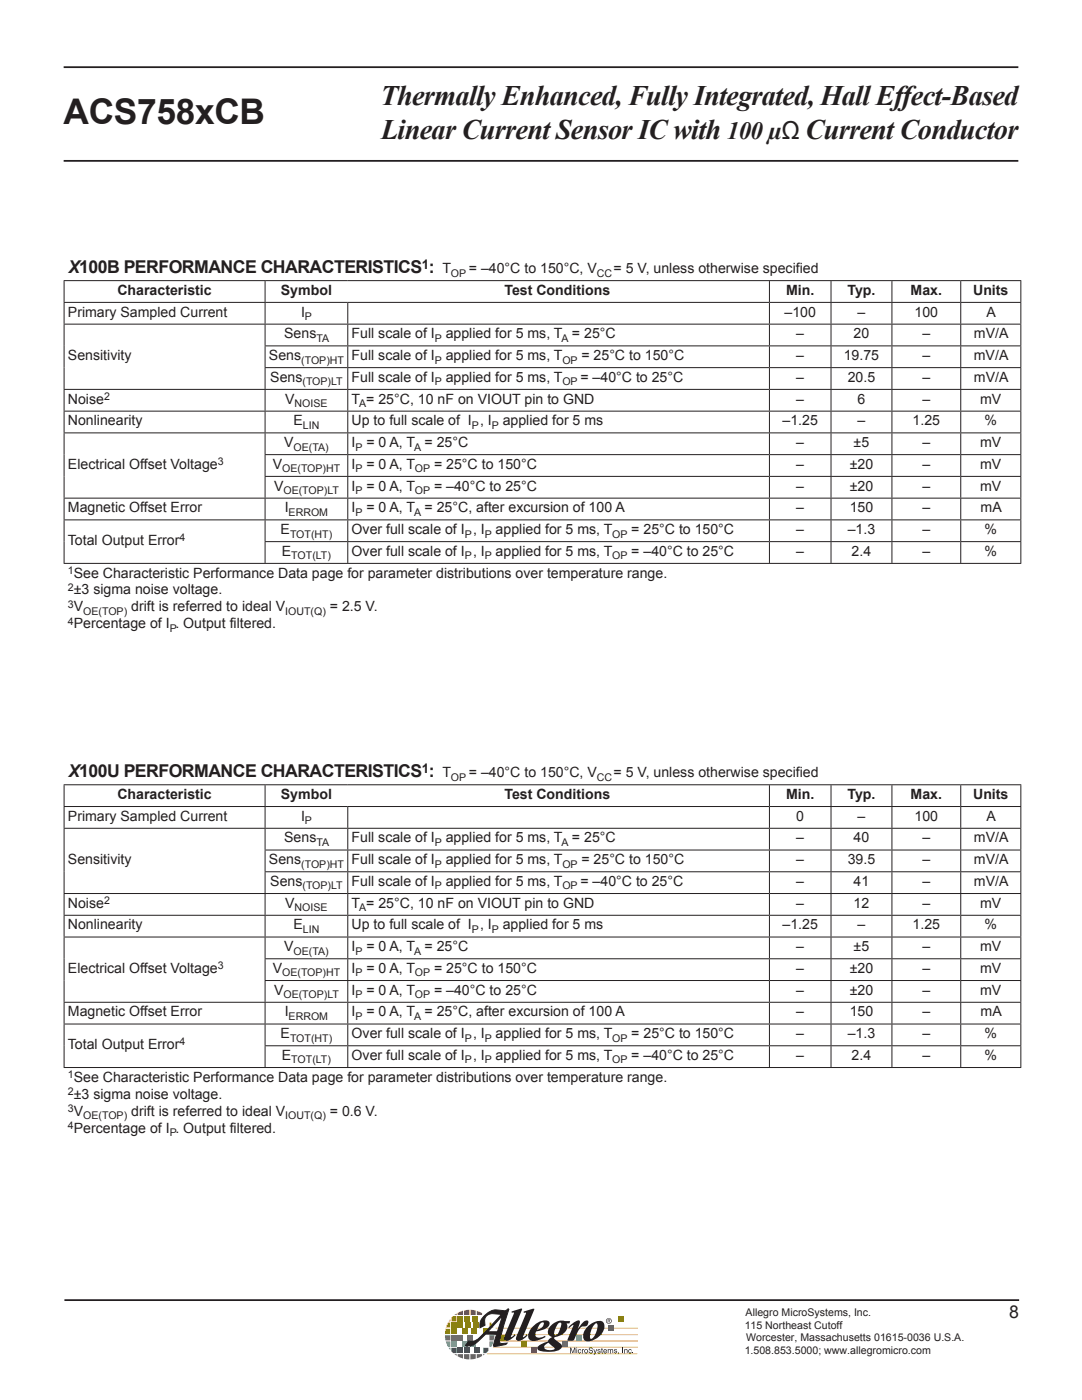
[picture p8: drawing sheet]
<svg xmlns="http://www.w3.org/2000/svg" width="216mm" height="279mm" viewBox="0 0 216 279" stroke-linecap="round" stroke-linejoin="round" font-family="sans-serif">
<path d="M12.7 13.4h190.5M12.7 32.1h190.5M12.9 259.5h190.5" fill="none" stroke="#231f20" stroke-width=".35"/>
<path d="M97.1 270.1h30M98.4 268.9h28.9M98.9 267.6h28.4" fill="none" stroke="#f99d33" stroke-width=".2"/>
<path d="M96.4 270.3h.3l-.3 .2z" fill="#593b97"/>
<path d="M89.9 263.2v.5h-.4z" fill="#f15a30"/>
<path d="M89.4 263.9h.5v1.1h-1z" fill="#f99d33"/>
<path d="M88.9 265.2h1v1h-1.1z" fill="#fff200"/>
<path d="M88.8 266.4h1.1v1.1h-1z" fill="#36b557"/>
<path d="M88.9 267.7h1v1.1a.75 .75 0 0 1-.9-.8z" fill="#00a6be"/>
<path d="M89.5 269h.4v.4z" fill="#0077c0"/>
<path d="M90.7 262.4l.4-.3v.3z" fill="#ed1556"/>
<path d="M90.1 263l.3-.4h.7v1.1h-1z" fill="#f15a30"/>
<path d="M90.1 263.9h1v1.1h-1z" fill="#f99d33"/>
<path d="M90.1 265.2h1v1h-1z" fill="#fff200"/>
<path d="M90.1 266.4h1v1.1h-1z" fill="#36b557"/>
<path d="M90.1 267.7h1v1.1h-1z" fill="#00a6be"/>
<path d="M90.1 269h1v1h-.7l-.3-.3z" fill="#0077c0"/>
<path d="M90.6 270.3h.5v.3z" fill="#593b97"/>
<path d="M91.3 262l1.1-.4v.8h-1.1z" fill="#ed1556"/>
<path d="M91.3 262.6h1.1v1.1h-1.1z" fill="#f15a30"/>
<path d="M91.3 263.9h1.1v1.1h-1.1z" fill="#f99d33"/>
<path d="M92.2 265.2h1.1v1h-1.1z" fill="#fff200"/>
<path d="M91.3 266.4h1.1v1.1h-1.1z" fill="#36b557"/>
<path d="M92.2 267.7h1.1v1.1h-1.1z" fill="#00a6be"/>
<path d="M91.3 269h1.1v1h-1.1z" fill="#0077c0"/>
<path d="M91.3 270.3h1.1v.8l-1.1-.4z" fill="#593b97"/>
<path d="M92.6 261.5l1.1-.1v1h-1.1z" fill="#ed1556"/>
<path d="M92.6 262.6h1.1v1.1h-1.1z" fill="#f15a30"/>
<path d="M92.9 263.9h1.1v1.1h-1.1z" fill="#f99d33"/>
<path d="M94.1 265.2h1.1v1h-1.1z" fill="#fff200"/>
<path d="M93.3 266.4h1.1v1.1h-1.1z" fill="#36b557"/>
<path d="M93.9 267.7h1.1v1.1h-1.1z" fill="#00a6be"/>
<path d="M92.6 269h1.1v1h-1.1z" fill="#0077c0"/>
<path d="M92.6 270.3h1.1v1l-1.1-.1z" fill="#593b97"/>
<path d="M93.9 261.4l1 .1v.9h-1z" fill="#ed1556"/>
<path d="M94.3 262.6h1v1.1h-1z" fill="#f15a30"/>
<path d="M96.5 265.2h1.1v1h-1.1z" fill="#fff200"/>
<path d="M94.7 269h1v1h-1z" fill="#0077c0"/>
<g fill="#593b97">
<path d="M93.9 270.3h1v.8l-1 .2z"/>
<path d="M95.1 270.3h1.1v.3l-1.1 .5z"/>
</g>
<path d="M94.5 263.9h1.1v1.1h-1.1z" fill="#f99d33"/>
<path d="M96.4 269h1.1a1.02 1.02 0 0 1-.5 1h-.6z" fill="#0077c0"/>
<path d="M97.7 263.9h.3l.5 1.1h-.8z" fill="#f99d33"/>
<path d="M97.7 266.4h1l-.2 1.1h-.8z" fill="#36b557"/>
<path d="M97.7 267.7h.8l-.1 .3a.76 .76 0 0 1-.7 .8z" fill="#00a6be"/>
<path d="M95.1 261.6l1.1 .5v.3h-1.1z" fill="#ed1556"/>
<path d="M99.8 266.4h1.1v1.1h-1.1z" fill="#fff200"/>
<path d="M106.1 269h1.1v1h-1.1z" fill="#ed1556"/>
<path d="M112.3 267.7h1v1.1h-1z" fill="#36b557"/>
<path d="M115 266.4h1.1v1.1h-1.1z" fill="#00a6be"/>
<path d="M123.3 262.7h1.1v1h-1.1z" fill="#f15a30"/>
<path d="M104 267.7h1.1v1.1h-1.1z" fill="#f99d33"/>
<g fill="#231f20">
<path d="M113.8 269h.2l.3 .9 .3-.9h.2v1.1h-.1v-1l-.3 1h-.2l-.3-1v1h-.1z"/>
<path d="M115.5 269.3h.4l.1 .2-.2-.1a.27 .27 0 0 0-.4 .2 .27 .27 0 0 0 .4 .3l.2-.1-.1 .1a.34 .34 0 0 1-.6 0z"/>
<path d="M116.1 269.3l.2 .1 .2-.2-.2 .4v.5h-.2z"/>
<path d="M117.6 269h.5l.2 .3-.4-.2-.3 .2 .7 .3a.42 .42 0 0 1-.4 .5 .42 .42 0 0 1-.5-.4l.5 .3 .3-.2-.6-.3-.1-.2z"/>
<path d="M118.4 269.3h.2l.2 .6 .2-.6h.1l-.4 1.1h-.2l.2-.3z"/>
<path d="M119.3 269.3l.2-.1 .3 .2-.4 .1 .4 .2-.1 .3-.5-.1v-.1l.3 .2 .2-.2-.4-.2z"/>
<path d="M120 269l.3 .3-.1 .1 .1 .7-.2-.1-.1-.6h-.1z"/>
<path d="M121.3 269.3l.1 .1 .8-.1 .1 .8h-.1v-.6l-.1-.1-.2 .2v.5h-.2l-.1-.7-.2 .2v.5h-.1z"/>
<path d="M122.6 269.3l.2-.1 .3 .2-.5 .1 .5 .2-.1 .3-.5-.1v-.1l.3 .2 .2-.2-.4-.2z"/>
<path d="M123.3 269.9h.2l-.2 .4z"/>
<path d="M124.2 269h.1v1.1h-.1z"/>
<path d="M124.6 269.3h.6v.8h-.1l-.1-.7h-.1l-.2 .2v.5h-.1z"/>
<path d="M125.5 269.3h.4l.1 .2-.1-.1a.27 .27 0 0 0-.4 .2 .27 .27 0 0 0 .3 .3l.2-.1v.1a.34 .34 0 0 1-.6 0z"/>
<path d="M126.2 269.9h.2v.2h-.2z"/>
<path d="M115 269.3v.8h.2v-.8zM115 269v.1h.2v-.1z"/>
<path d="M116.6 269.7a.4 .4 0 0 0 .8 0 .4 .4 0 0 0-.8 0zM116.7 269.7a.3 .3 0 0 1 .6 0 .3 .3 0 0 1-.6 0z"/>
<path d="M120.6 269.3a.42 .42 0 0 0-.2 .6 .42 .42 0 0 0 .6 .1l.1-.2-.3 .2-.3-.3h.6v-.2l-.1-.2zM120.6 269.4h.3l.1 .2h-.5z"/>
</g>
<path d="M98.9 265.1h28.4M99.1 266.3l28.2 .1" fill="none" stroke="#f99d33" stroke-width=".2"/>
<g fill="#231f20">
<path d="M102.1 261.7l1.8-.5 .3 .1-2.3 5.5 .8-.5 .2 .2a1.94 1.94 0 0 1-2.2 1l-.1-.6 1.9-4.8v-.1h-.4z"/>
<path d="M104.5 261.7l1.9-.5 .2 .1-2.3 5.6 .8-.6 .2 .2-1 .8a.92 .92 0 0 1-1.3 .1v-.6l1.9-4.6v-.3l-.4 .1z"/>
<path d="M106.4 264.6a2.45 2.45 0 0 1 3.2-.8 1.36 1.36 0 0 1-1.3 1.6l-1.3 .3 .1-.3a1.31 1.31 0 0 0 1.4-1.5 1.17 1.17 0 0 0-1.2 1.1 1.76 1.76 0 0 0-.3 1.8 1.75 1.75 0 0 0 1.8-.2v.2a3.8 3.8 0 0 1-2.9 .7 1.37 1.37 0 0 1-.1-2z"/>
<path d="M113.4 264.9l1.1-1a.88 .88 0 0 1 1.2-.2l-.4 1.6 1-1.4 .5-.3h.5a.82 .82 0 0 1-.1 .9 .82 .82 0 0 1-1 .2 4.9 4.9 0 0 0-1.6 2.7l-.6 .2-.8-.2 1.2-2.9-.8 .5z"/>
<path d="M117.2 264.8l.7-.6 1-.4v.3a3.2 3.2 0 0 0-1.1 3.1h.2a3.1 3.1 0 0 0 1.1-3.1h-.2v-.3a1.11 1.11 0 0 1 1.3-.1 1.11 1.11 0 0 1 .4 1.3 3.5 3.5 0 0 1-3.7 2.6 1.66 1.66 0 0 1 0-2.5z"/>
<path d="M110 264.4l.7-.4 .8-.4 .1 .4-.3 .3a3.1 3.1 0 0 0-.6 2.2h.1a1.5 1.5 0 0 0 1-1.4l.2-1-.2-.1h-.2l-.1-.4 2.3 .1-.2 .4h-.5a1.89 1.89 0 0 1-1.5 2.5l-.9 .3a.41 .41 0 0 0 .3 .6l.9 .7 .2 .4a1.83 1.83 0 0 1-2.1 1.2l-1.5-.1a1.2 1.2 0 0 1-1.3-.5 2.03 2.03 0 0 1 1.8-1.4l.3-.1 .1 .3-.2 .1a.67 .67 0 0 0-.6 .8 .67 .67 0 0 0 .8 .5h.7a.46 .46 0 0 0 .6-.3l-.7-.6a.77 .77 0 0 1-.3-1.3l.5-.4a1.15 1.15 0 0 1-.9-.8 1.15 1.15 0 0 1 .4-1.2z"/>
</g>
<path d="M100.2 262.6l-.9 3.2h-2zM96.7 262.6l-.8 1-.1 1.4 1-.5a1.63 1.63 0 0 1 1.5-2.3l1.8 .1-4.6 4.9a2.14 2.14 0 0 1-2 .5l-.6 .8a2.43 2.43 0 0 0 2.5-.8l1.5-1.4h2.2l-.7 2.2 .1 .2 2.4-.4 .3-.3-1.3 .1-.2-.3 .8-3.4 1-3.1-.1-.1-.7 .4a3.9 3.9 0 0 0-3 .2z" fill-rule="evenodd" fill="#231f20"/>
<path d="M96.7 262.6l1-.8a2.58 2.58 0 0 1 2-.3l1 .1 .7-.4 .1 .1-1 3.1-.8 3.4 .2 .3 1.3-.1-.3 .3-2.4 .4-.1-.2 .7-2.2h-2.2a8.8 8.8 0 0 1-2.6 2.1l-.8 .2-.6-.1 .6-.8a2.32 2.32 0 0 0 2.3-.9l4.3-4.5a3.1 3.1 0 0 0-3 .3 2.05 2.05 0 0 0-.3 1.9l-1 .5 .1-1.4zM100.2 262.6l-.9 3.2h-2z" fill="none" stroke="#231f20" stroke-width=".2"/>
<path d="M121.4 264.6h1.1v1h-1.1z" fill="#593b97"/>
<path d="M120.9 263.6a.6 .6 0 0 0 1.2 0 .6 .6 0 0 0-1.2 0zM121 263.6a.5 .5 0 0 1 1 0 .5 .5 0 0 1-1 0zM121.3 263.3v.6l.1-.2 .4 .2-.2-.2 .1-.2v-.2zM121.4 263.4h.2v.2h-.2z" fill-rule="evenodd" fill="#231f20"/>
<g fill="none" stroke="#231f20" stroke-width=".2">
<path d="M12.7 56h191.1M12.8 56.1v4.2M52.9 56.1v4.2M153.5 56.1v4.2M165.8 56.1v4.2M178 56.1v4.2M191.7 56.1v4.2M203.7 56.1v4.2M12.7 60.3h191.1M12.8 60.4v4.2M12.8 64.8v12.8M12.8 77.8v4.2"/>
<path d="M52.9 60.4v4.2M52.9 64.8v4.1M52.9 69.1v4.2M52.9 73.5v4.1M52.9 77.8v4.2M69.4 60.4v4.2M69.4 64.8v4.1M69.4 69.1v4.2M69.4 73.5v4.1M69.4 77.8v4.2M153.5 64.8v4.1M153.5 69.1v4.2"/>
<path d="M153.5 73.5v4.1M153.5 77.8v4.2M153.5 60.4v4.2M165.8 64.8v4.1M165.8 69.1v4.2M165.8 73.5v4.1M165.8 77.8v4.2M165.8 60.4v4.2M178 64.8v4.1M178 69.1v4.2M178 73.5v4.1M178 77.8v4.2"/>
<path d="M178 60.4v4.2M191.7 64.8v4.1M191.7 69.1v4.2M191.7 73.5v4.1M191.7 77.8v4.2M191.7 60.4v4.2M203.7 64.8v4.1M203.7 69.1v4.2M203.7 73.5v4.1M203.7 77.8v4.2M203.7 60.4v4.2M203.8 69h-151"/>
<path d="M203.8 73.4h-151M203.8 77.7h-191.1M203.8 64.7h-191.1M12.8 86.5v12.8M12.8 99.5v4.2M12.8 82.1v4.2M52.8 90.7h151M52.8 95.1h151M52.9 86.5v4.1M52.9 90.8v4.2M52.9 95.2v4.1M52.9 99.5v4.2"/>
<path d="M52.9 82.1v4.2M69.4 86.5v4.1M69.4 90.8v4.2M69.4 95.2v4.1M69.4 99.5v4.2M69.4 82.1v4.2M153.5 86.5v4.1M153.5 90.8v4.2M153.5 95.2v4.1M153.5 82.1v4.2M153.5 99.5v4.2M165.8 86.5v4.1"/>
<path d="M165.8 90.8v4.2M165.8 95.2v4.1M165.8 82.1v4.2M165.8 99.5v4.2M178 86.5v4.1M178 90.8v4.2M178 95.2v4.1M178 82.1v4.2M178 99.5v4.2M191.7 86.5v4.1M191.7 90.8v4.2M191.7 95.2v4.1"/>
<path d="M191.7 99.5v4.2M191.7 82.1v4.2M203.7 82.1v4.2M203.7 86.5v4.1M203.7 90.8v4.2M203.7 95.2v4.1M203.7 99.5v4.2M203.8 99.4h-191.1M203.8 86.4h-191.1M203.8 82.1h-191.1M12.7 112.4h191.1M12.8 103.8v8.5"/>
<path d="M52.9 103.8v4.2M52.9 108.2v4.1M69.4 103.8v4.2M69.4 108.2v4.1M153.5 103.8v4.2M153.5 108.2v4.1M165.8 103.8v4.2M165.8 108.2v4.1M178 103.8v4.2M178 108.2v4.1M191.7 103.8v4.2M191.7 108.2v4.1"/>
<path d="M203.7 103.8v4.2M203.7 108.2v4.1M203.8 103.8h-191.1M203.8 108.1h-151M12.7 156.6h191.1M12.8 156.7v4.2M52.9 156.7v4.2M153.5 156.7v4.2M165.8 156.7v4.2M178 156.7v4.2M191.7 156.7v4.2M203.7 156.7v4.2"/>
<path d="M12.7 165.3h191.1M12.7 178.3h191.1M12.8 161v4.2M12.8 165.4v12.8M12.8 178.4v4.2M52.8 169.6h151M52.8 174h151M52.9 161v4.2M52.9 165.4v4.2M52.9 169.7v4.2M52.9 174.1v4.1M52.9 178.4v4.2"/>
<path d="M69.4 161v4.2M69.4 165.4v4.2M69.4 169.7v4.2M69.4 174.1v4.1M69.4 178.4v4.2M153.5 165.4v4.2M153.5 169.7v4.2M153.5 174.1v4.1M153.5 178.4v4.2M153.5 161v4.2M165.8 165.4v4.2M165.8 169.7v4.2"/>
<path d="M165.8 174.1v4.1M165.8 178.4v4.2M165.8 161v4.2M178 165.4v4.2M178 169.7v4.2M178 174.1v4.1M178 178.4v4.2M178 161v4.2M191.7 165.4v4.2M191.7 169.7v4.2M191.7 174.1v4.1M191.7 178.4v4.2"/>
<path d="M191.7 161v4.2M203.7 165.4v4.2M203.7 169.7v4.2M203.7 174.1v4.1M203.7 178.4v4.2M203.7 161v4.2M203.8 161h-191.1M12.7 187h191.1M12.7 182.7h191.1M12.8 187.1v12.8M12.8 182.8v4.1M52.8 195.7h151"/>
<path d="M52.9 187.1v4.2M52.9 191.4v4.2M52.9 195.8v4.1M52.9 182.8v4.1M69.4 187.1v4.2M69.4 191.4v4.2M69.4 195.8v4.1M69.4 182.8v4.1M153.5 187.1v4.2M153.5 191.4v4.2M153.5 195.8v4.1M153.5 182.8v4.1"/>
<path d="M165.8 187.1v4.2M165.8 191.4v4.2M165.8 195.8v4.1M165.8 182.8v4.1M178 187.1v4.2M178 191.4v4.2M178 195.8v4.1M178 182.8v4.1M191.7 187.1v4.2M191.7 191.4v4.2M191.7 195.8v4.1M191.7 182.8v4.1"/>
<path d="M203.7 182.8v4.1M203.7 187.1v4.2M203.7 191.4v4.2M203.7 195.8v4.1M203.8 191.3h-151M12.7 213h191.1M12.7 200h191.1M12.7 204.4h191.1M12.8 200.1v4.2M12.8 204.5v8.5M52.8 208.7h151M52.9 200.1v4.2"/>
<path d="M52.9 204.5v4.1M52.9 208.8v4.2M69.4 200.1v4.2M69.4 204.5v4.1M69.4 208.8v4.2M153.5 204.5v4.1M153.5 208.8v4.2M153.5 200.1v4.2M165.8 204.5v4.1M165.8 208.8v4.2M165.8 200.1v4.2M178 204.5v4.1"/>
<path d="M178 208.8v4.2M178 200.1v4.2M191.7 200.1v4.2M191.7 204.5v4.1M191.7 208.8v4.2M203.7 200.1v4.2M203.7 204.5v4.1M203.7 208.8v4.2"/>
</g>
<text font-size="7.1" fill="#231f20" x="12.7" y="24.8">ACS758xCB</text>
<g font-size="5.6" fill="#231f20">
<text x="75.9" y="21">Thermally Enhanced, Fully Integrated, Hall Effect-Based</text>
<text x="76" y="27.8">Linear Current Sensor IC with</text>
<text x="160.8" y="27.8">Current Conductor</text>
</g>
<text font-size="4.9" fill="#231f20" x="145" y="27.8">100 μΩ</text>
<g font-size="3.5" fill="#231f20">
<text x="13.5" y="54.5">X100B PERFORMANCE CHARACTERISTICS :</text>
<text x="13.5" y="155.1">X100U PERFORMANCE CHARACTERISTICS :</text>
<text x="201.4" y="263.1">8</text>
</g>
<g font-size="2.8" fill="#231f20">
<text x="23.4" y="58.8">Characteristic</text>
<text x="56" y="58.8">Symbol</text>
<text x="88.3" y="54.5">T</text>
<text x="93.5" y="54.5">= –40°C to 150°C, V</text>
<text x="100.7" y="58.8">Test Conditions</text>
<text x="122.4" y="54.5">= 5 V, unless otherwise specified</text>
<text x="156.9" y="58.8">Min.</text>
<text x="169.1" y="58.8">Typ.</text>
<text x="181.7" y="58.8">Max.</text>
<text x="194.2" y="58.8">Units</text>
<text x="13.5" y="63.2">Primary Sampled Current</text>
<text x="60.1" y="63.2">I</text>
<text x="156.5" y="63.2">–100</text>
<text x="171.1" y="63.2">–</text>
<text x="182.5" y="63.2">100</text>
<text x="196.8" y="63.2">A</text>
<text x="13.5" y="71.8">Sensitivity</text>
<text x="53.7" y="71.8">Sens</text>
<text x="56.7" y="67.5">Sens</text>
<text x="70.2" y="67.5">Full scale of I</text>
<text x="70.2" y="71.8">Full scale of I</text>
<text x="88.9" y="67.5">applied for 5 ms, T = 25°C</text>
<text x="88.9" y="71.8">applied for 5 ms, T</text>
<text x="116" y="71.8">= 25°C to 150°C</text>
<text x="158.9" y="71.8">–</text>
<text x="158.9" y="67.5">–</text>
<text x="168.4" y="71.8">19.75</text>
<text x="170.3" y="67.5">20</text>
<text x="184.1" y="71.8">–</text>
<text x="184.1" y="67.5">–</text>
<text x="194.3" y="71.8">mV/A</text>
<text x="194.3" y="67.5">mV/A</text>
<text x="53.9" y="76.2">Sens</text>
<text x="70.2" y="76.2">Full scale of I</text>
<text x="88.9" y="76.2">applied for 5 ms, T</text>
<text x="115.8" y="76.2">= –40°C to 25°C</text>
<text x="158.9" y="76.2">–</text>
<text x="169.1" y="76.2">20.5</text>
<text x="184.1" y="76.2">–</text>
<text x="194.3" y="76.2">mV/A</text>
<text x="13.5" y="80.5">Noise</text>
<text x="56.9" y="80.5">V</text>
<text x="70.2" y="80.5">T = 25°C, 10 nF on VIOUT pin to GND</text>
<text x="158.9" y="80.5">–</text>
<text x="171.1" y="80.5">6</text>
<text x="184.1" y="80.5">–</text>
<text x="195.6" y="80.5">mV</text>
<text x="13.5" y="84.9">Nonlinearity</text>
<text x="56.7" y="89.2">V</text>
<text x="58.6" y="84.9">E</text>
<text x="70.2" y="84.9">Up to full scale of I , I</text>
<text x="70.2" y="89.2">I</text>
<text x="73.1" y="89.2">= 0 A, T = 25°C</text>
<text x="100.3" y="84.9">applied for 5 ms</text>
<text x="156.1" y="84.9">–1.25</text>
<text x="158.9" y="89.2">–</text>
<text x="170.3" y="89.2">±5</text>
<text x="171.1" y="84.9">–</text>
<text x="182.1" y="84.9">1.25</text>
<text x="184.1" y="89.2">–</text>
<text x="195.6" y="89.2">mV</text>
<text x="196.4" y="84.9">%</text>
<text x="13.5" y="93.5">Electrical Offset Voltage</text>
<text x="54.4" y="93.5">V</text>
<text x="70.2" y="93.5">I</text>
<text x="73.1" y="93.5">= 0 A, T</text>
<text x="86.6" y="93.5">= 25°C to 150°C</text>
<text x="158.9" y="93.5">–</text>
<text x="169.6" y="93.5">±20</text>
<text x="184.1" y="93.5">–</text>
<text x="195.6" y="93.5">mV</text>
<text x="54.7" y="97.9">V</text>
<text x="70.2" y="97.9">I</text>
<text x="73.1" y="97.9">= 0 A, T</text>
<text x="86.6" y="97.9">= –40°C to 25°C</text>
<text x="158.9" y="97.9">–</text>
<text x="169.6" y="97.9">±20</text>
<text x="184.1" y="97.9">–</text>
<text x="195.6" y="97.9">mV</text>
<text x="13.5" y="102.2">Magnetic Offset Error</text>
<text x="56" y="106.6">E</text>
<text x="56.8" y="102.2">I</text>
<text x="70.2" y="102.2">I</text>
<text x="70.2" y="106.6">Over full scale of I , I</text>
<text x="73.1" y="102.2">= 0 A, T = 25°C, after excursion of 100 A</text>
<text x="98.9" y="106.6">applied for 5 ms, T</text>
<text x="126" y="106.6">= 25°C to 150°C</text>
<text x="158.9" y="102.2">–</text>
<text x="158.9" y="106.6">–</text>
<text x="169.2" y="106.6">–1.3</text>
<text x="169.5" y="102.2">150</text>
<text x="184.1" y="102.2">–</text>
<text x="184.1" y="106.6">–</text>
<text x="195.7" y="102.2">mA</text>
<text x="196.4" y="106.6">%</text>
<text x="13.5" y="108.7">Total Output Error</text>
<text x="56.2" y="110.9">E</text>
<text x="70.2" y="110.9">Over full scale of I , I</text>
<text x="98.9" y="110.9">applied for 5 ms, T</text>
<text x="126" y="110.9">= –40°C to 25°C</text>
<text x="158.9" y="110.9">–</text>
<text x="169.9" y="110.9">2.4</text>
<text x="184.1" y="110.9">–</text>
<text x="196.4" y="110.9">%</text>
<text x="14.7" y="115.3">See Characteristic Performance Data page for parameter distributions over temperature range.</text>
<text x="14.7" y="118.6">±3 sigma noise voltage.</text>
<text x="14.7" y="122">V</text>
<text x="14.7" y="125.4">Percentage of I . Output filtered.</text>
<text x="26.2" y="122">drift is referred to ideal V</text>
<text x="65.8" y="122">= 2.5 V.</text>
<text x="88.3" y="155.1">T</text>
<text x="93.5" y="155.1">= –40°C to 150°C, V</text>
<text x="122.4" y="155.1">= 5 V, unless otherwise specified</text>
<text x="23.4" y="159.4">Characteristic</text>
<text x="56" y="159.4">Symbol</text>
<text x="100.7" y="159.4">Test Conditions</text>
<text x="156.9" y="159.4">Min.</text>
<text x="169.1" y="159.4">Typ.</text>
<text x="181.7" y="159.4">Max.</text>
<text x="194.2" y="159.4">Units</text>
<text x="13.5" y="163.8">Primary Sampled Current</text>
<text x="60.1" y="163.8">I</text>
<text x="158.9" y="163.8">0</text>
<text x="171.1" y="163.8">–</text>
<text x="182.5" y="163.8">100</text>
<text x="196.8" y="163.8">A</text>
<text x="13.5" y="172.5">Sensitivity</text>
<text x="53.7" y="172.5">Sens</text>
<text x="56.7" y="168.1">Sens</text>
<text x="70.2" y="168.1">Full scale of I</text>
<text x="70.2" y="172.5">Full scale of I</text>
<text x="88.9" y="168.1">applied for 5 ms, T = 25°C</text>
<text x="88.9" y="172.5">applied for 5 ms, T</text>
<text x="116" y="172.5">= 25°C to 150°C</text>
<text x="158.9" y="172.5">–</text>
<text x="158.9" y="168.1">–</text>
<text x="169.2" y="172.5">39.5</text>
<text x="170.3" y="168.1">40</text>
<text x="184.1" y="172.5">–</text>
<text x="184.1" y="168.1">–</text>
<text x="194.3" y="172.5">mV/A</text>
<text x="194.3" y="168.1">mV/A</text>
<text x="53.9" y="176.8">Sens</text>
<text x="70.2" y="176.8">Full scale of I</text>
<text x="88.9" y="176.8">applied for 5 ms, T</text>
<text x="115.8" y="176.8">= –40°C to 25°C</text>
<text x="158.9" y="176.8">–</text>
<text x="170.3" y="176.8">41</text>
<text x="184.1" y="176.8">–</text>
<text x="194.3" y="176.8">mV/A</text>
<text x="13.5" y="181.1">Noise</text>
<text x="13.5" y="185.5">Nonlinearity</text>
<text x="56.9" y="181.1">V</text>
<text x="58.6" y="185.5">E</text>
<text x="70.2" y="181.1">T = 25°C, 10 nF on VIOUT pin to GND</text>
<text x="70.2" y="185.5">Up to full scale of I , I</text>
<text x="100.3" y="185.5">applied for 5 ms</text>
<text x="156.1" y="185.5">–1.25</text>
<text x="158.9" y="181.1">–</text>
<text x="170.3" y="181.1">12</text>
<text x="171.1" y="185.5">–</text>
<text x="182.1" y="185.5">1.25</text>
<text x="184.1" y="181.1">–</text>
<text x="195.6" y="181.1">mV</text>
<text x="196.4" y="185.5">%</text>
<text x="56.7" y="189.8">V</text>
<text x="70.2" y="189.8">I</text>
<text x="73.1" y="189.8">= 0 A, T = 25°C</text>
<text x="158.9" y="189.8">–</text>
<text x="170.3" y="189.8">±5</text>
<text x="184.1" y="189.8">–</text>
<text x="195.6" y="189.8">mV</text>
<text x="13.5" y="194.2">Electrical Offset Voltage</text>
<text x="54.4" y="194.2">V</text>
<text x="70.2" y="194.2">I</text>
<text x="73.1" y="194.2">= 0 A, T</text>
<text x="86.6" y="194.2">= 25°C to 150°C</text>
<text x="158.9" y="194.2">–</text>
<text x="169.6" y="194.2">±20</text>
<text x="184.1" y="194.2">–</text>
<text x="195.6" y="194.2">mV</text>
<text x="13.5" y="202.8">Magnetic Offset Error</text>
<text x="54.7" y="198.5">V</text>
<text x="56.8" y="202.8">I</text>
<text x="70.2" y="198.5">I</text>
<text x="70.2" y="202.8">I</text>
<text x="73.1" y="198.5">= 0 A, T</text>
<text x="73.1" y="202.8">= 0 A, T = 25°C, after excursion of 100 A</text>
<text x="86.6" y="198.5">= –40°C to 25°C</text>
<text x="158.9" y="202.8">–</text>
<text x="158.9" y="198.5">–</text>
<text x="169.5" y="202.8">150</text>
<text x="169.6" y="198.5">±20</text>
<text x="184.1" y="202.8">–</text>
<text x="184.1" y="198.5">–</text>
<text x="195.6" y="198.5">mV</text>
<text x="195.7" y="202.8">mA</text>
<text x="13.5" y="209.4">Total Output Error</text>
<text x="56" y="207.2">E</text>
<text x="70.2" y="207.2">Over full scale of I , I</text>
<text x="98.9" y="207.2">applied for 5 ms, T</text>
<text x="126" y="207.2">= 25°C to 150°C</text>
<text x="158.9" y="207.2">–</text>
<text x="169.2" y="207.2">–1.3</text>
<text x="184.1" y="207.2">–</text>
<text x="196.4" y="207.2">%</text>
<text x="14.7" y="215.9">See Characteristic Performance Data page for parameter distributions over temperature range.</text>
<text x="56.2" y="211.5">E</text>
<text x="70.2" y="211.5">Over full scale of I , I</text>
<text x="98.9" y="211.5">applied for 5 ms, T</text>
<text x="126" y="211.5">= –40°C to 25°C</text>
<text x="158.9" y="211.5">–</text>
<text x="169.9" y="211.5">2.4</text>
<text x="184.1" y="211.5">–</text>
<text x="196.4" y="211.5">%</text>
<text x="14.7" y="219.3">±3 sigma noise voltage.</text>
<text x="14.7" y="222.6">V</text>
<text x="14.7" y="226">Percentage of I . Output filtered.</text>
<text x="26.2" y="222.6">drift is referred to ideal V</text>
<text x="65.8" y="222.6">= 0.6 V.</text>
</g>
<g font-size="2.6" fill="#231f20">
<text x="84.1" y="53.6">1</text>
<text x="84.1" y="154.2">1</text>
</g>
<g font-size="2.1" fill="#231f20">
<text x="89.9" y="55.2">OP</text>
<text x="119.1" y="55.2">CC</text>
<text x="60.8" y="63.9">P</text>
<text x="63.1" y="68.2">TA</text>
<text x="86.8" y="68.2">P</text>
<text x="112.1" y="68.2">A</text>
<text x="60.1" y="72.6">(TOP)HT</text>
<text x="60.4" y="76.9">(TOP)LT</text>
<text x="86.8" y="72.6">P</text>
<text x="86.8" y="76.9">P</text>
<text x="112.2" y="72.6">OP</text>
<text x="112.2" y="76.9">OP</text>
<text x="20.8" y="79.8">2</text>
<text x="58.8" y="81.2">NOISE</text>
<text x="71.7" y="81.2">A</text>
<text x="58.6" y="89.9">OE(TA)</text>
<text x="60.4" y="85.6">LIN</text>
<text x="70.9" y="89.9">P</text>
<text x="82.6" y="89.9">A</text>
<text x="94.2" y="85.6">P</text>
<text x="98.1" y="85.6">P</text>
<text x="43.5" y="92.8">3</text>
<text x="56.3" y="94.3">OE(TOP)HT</text>
<text x="70.9" y="94.3">P</text>
<text x="82.8" y="94.3">OP</text>
<text x="56.6" y="98.6">OE(TOP)LT</text>
<text x="70.9" y="98.6">P</text>
<text x="82.8" y="98.6">OP</text>
<text x="57.6" y="102.9">ERROM</text>
<text x="57.9" y="107.3">TOT(HT)</text>
<text x="70.9" y="102.9">P</text>
<text x="82.6" y="102.9">A</text>
<text x="92.7" y="107.3">P</text>
<text x="96.7" y="107.3">P</text>
<text x="122.2" y="107.3">OP</text>
<text x="35.8" y="108">4</text>
<text x="58.1" y="111.6">TOT(LT)</text>
<text x="92.7" y="111.6">P</text>
<text x="96.7" y="111.6">P</text>
<text x="122.2" y="111.6">OP</text>
<text x="13.5" y="114.5">1</text>
<text x="13.5" y="117.9">2</text>
<text x="13.5" y="121.3">3</text>
<text x="13.5" y="124.7">4</text>
<text x="16.6" y="122.7">OE(TOP)</text>
<text x="56.9" y="122.7">IOUT(Q)</text>
<text x="33.9" y="126.1">P</text>
<text x="89.9" y="155.8">OP</text>
<text x="119.1" y="155.8">CC</text>
<text x="60.8" y="164.5">P</text>
<text x="60.1" y="173.2">(TOP)HT</text>
<text x="63.1" y="168.8">TA</text>
<text x="86.8" y="168.8">P</text>
<text x="86.8" y="173.2">P</text>
<text x="112.1" y="168.8">A</text>
<text x="112.2" y="173.2">OP</text>
<text x="60.4" y="177.5">(TOP)LT</text>
<text x="86.8" y="177.5">P</text>
<text x="112.2" y="177.5">OP</text>
<text x="20.8" y="180.4">2</text>
<text x="58.8" y="181.8">NOISE</text>
<text x="71.7" y="181.8">A</text>
<text x="58.6" y="190.5">OE(TA)</text>
<text x="60.4" y="186.2">LIN</text>
<text x="70.9" y="190.5">P</text>
<text x="82.6" y="190.5">A</text>
<text x="94.2" y="186.2">P</text>
<text x="98.1" y="186.2">P</text>
<text x="43.5" y="193.5">3</text>
<text x="56.3" y="194.9">OE(TOP)HT</text>
<text x="70.9" y="194.9">P</text>
<text x="82.8" y="194.9">OP</text>
<text x="56.6" y="199.2">OE(TOP)LT</text>
<text x="57.6" y="203.5">ERROM</text>
<text x="70.9" y="199.2">P</text>
<text x="70.9" y="203.5">P</text>
<text x="82.6" y="203.5">A</text>
<text x="82.8" y="199.2">OP</text>
<text x="35.8" y="208.6">4</text>
<text x="57.9" y="207.9">TOT(HT)</text>
<text x="92.7" y="207.9">P</text>
<text x="96.7" y="207.9">P</text>
<text x="122.2" y="207.9">OP</text>
<text x="13.5" y="215.2">1</text>
<text x="58.1" y="212.2">TOT(LT)</text>
<text x="92.7" y="212.2">P</text>
<text x="96.7" y="212.2">P</text>
<text x="122.2" y="212.2">OP</text>
<text x="13.5" y="218.5">2</text>
<text x="13.5" y="221.9">3</text>
<text x="13.5" y="225.3">4</text>
<text x="16.6" y="223.3">OE(TOP)</text>
<text x="33.9" y="226.7">P</text>
<text x="56.9" y="223.3">IOUT(Q)</text>
<text x="148.8" y="262.6">Allegro MicroSystems, Inc.</text>
<text x="148.6" y="265.2">115 Northeast Cutoff</text>
<text x="148.9" y="267.7">Worcester, Massachusetts 01615-0036 U.S.A.</text>
<text x="148.6" y="270.3">1.508.853.5000; www.allegromicro.com</text>
</g>
</svg>
